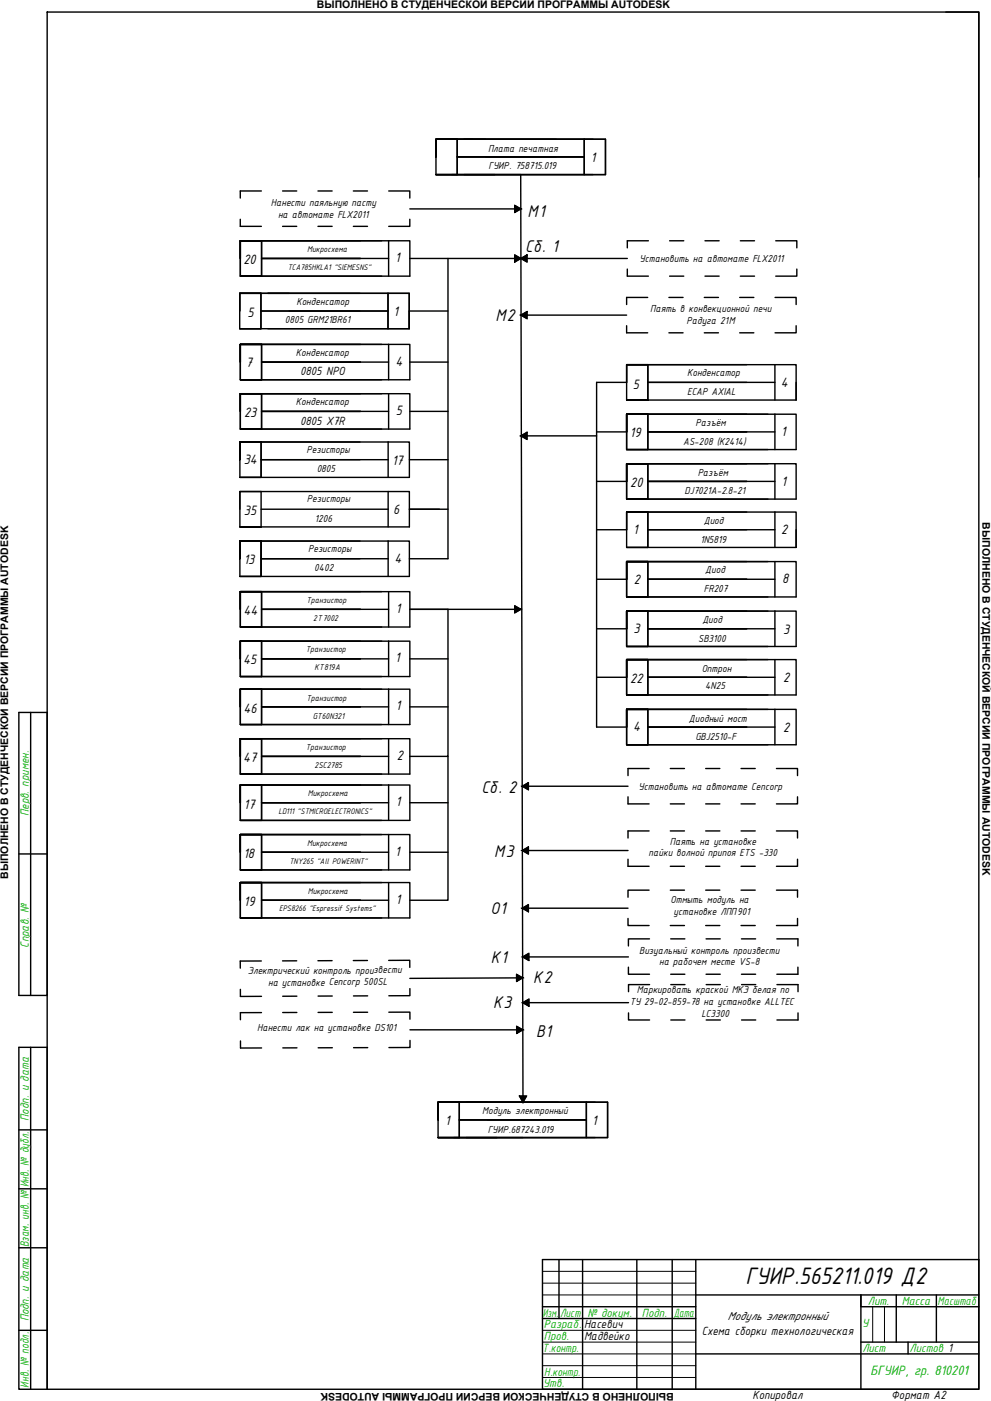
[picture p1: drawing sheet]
<svg xmlns="http://www.w3.org/2000/svg" width="420mm" height="594mm" viewBox="0 0 420 594" stroke-linecap="round" stroke-linejoin="round" font-family="sans-serif">
<!-- layer: 0 -->
<g fill="none" stroke="#000" stroke-width=".6">
<path d="M20 5.1h395v584h-395zM401 5.1h14v70M196.8 59h50.9M205.8 59h-14.3h59.9M235.8 59h-51h9v15M247.7 59v15v-15h9v15h-59.9M247.7 59h-62.9h9v15M247.7 59h9v15h-71.9h9M184.8 66.5v-7.5v15M191.5 74h59.9M193.8 66.5h53.9M209.8 74h-25h36l.9 393.4h-36"/>
<path d="M101.9 93v3h8.9M110.8 81h-8.9v3M119.8 81h6M119.8 96h6M134.8 81h6M134.8 96h6M149.8 81h6M149.8 96h6M164.8 81h8.9v3M173.7 93v3h-8.9M173.7 88.6h47.1M218.2 87.1l2.6 1.5-2.6 1.5z"/>
<path d="M101.9 102.1h59.9M101.9 117.1v-15v15h59.9M101.9 102.1h9v15M101.9 102.1h62.9M101.9 102.1h9M110.9 102.1h-9h50.9M110.9 102.1v15M110.9 109.6h53.9M164.8 102.1h9v15h-71.9h9M164.8 102.1v15M173.8 109.6h92.2M189.9 109.6v127.3h-16.3"/>
<path d="M218.2 108.1l2.6 1.5-2.6 1.5zM220.8 109.6l2.6-1.5v3zM266 114.1v3h8.9M274.9 102.1h-8.9v3M283.9 102.1h6M283.9 117.1h6M298.9 102.1h6M298.9 117.1h6M313.9 102.1h6M313.9 117.1h6M328.9 102.1h8.9v3M337.8 114.1v3h-8.9"/>
<path d="M101.6 131.9v-7.5v15M110.6 139.4h-9h71.9M110.6 131.9h53.9M122.6 124.4h-9h50.9M152.5 124.4h-50.9h9v15M164.5 124.4v15v-15h9v15h-59.9M164.5 124.4h-62.9h9v15M164.5 124.4h9v15M189.9 131.9h-16.4v7.5M220.8 133.6l2.6-1.5v3zM220.8 133.6h44.9M265.7 138.1v3h8.9"/>
<path d="M274.6 126.1h-8.9v3M283.6 126.1h6M298.6 126.1h6M313.6 126.1h6M328.6 126.1h8.9v3M337.5 138.1v3h-8.9M101.9 146h59.9M101.9 146h9v15M101.9 146h62.9M101.9 146h9M110.9 146h-9h50.9M110.9 153.5h53.9"/>
<path d="M110.9 146v15M164.8 146h9v15h-71.9h9M164.8 146v15M173.8 153.5h16.1M283.6 141.1h6M298.6 141.1h6M313.6 141.1h6M316.6 154.6h-50.9h9v15M328.5 154.6h-62.8h9v15M328.5 154.6h9v15M328.5 154.6v15M101.9 161v-15v15h59.9"/>
<path d="M101.9 166.9h59.9M101.9 166.9h9v15M101.9 166.9h62.9M101.9 166.9h9M110.9 166.9h-9h50.9M110.9 166.9v15M110.9 174.4h53.9M164.8 166.9h9v15h-71.9h9M164.8 166.9v15M173.8 174.4h16.1M265.7 175.6h59.9M265.7 175.6h9v15"/>
<path d="M265.7 175.6h62.8M265.7 169.6v-15v7.5h-12.8v146.2h12.8M265.7 175.6h9M274.7 175.6h-9h50.9M274.7 169.6h-9h71.8M274.7 175.6v15M274.7 162.1h53.8M328.5 175.6h9v15h-71.8h9M328.5 175.6v15M337.5 162.1v7.5M101.7 194.9v-7.5v15M101.9 181.9v-15v15h59.9"/>
<path d="M110.7 187.4h-9h50.9M110.7 187.4h-9h62.9M110.7 187.4v15h-9h71.9v-15h-9M110.7 194.9h53.9M164.6 187.4v15M173.6 194.9h16.3M220.8 184.8l2.6-1.5v3zM220.8 184.8h32.1M252.9 183.1h12.8M265.7 183.1v-7.5v15h59.9M265.7 196.6h59.9M265.7 183.1v-7.5v15"/>
<path d="M265.7 196.6h9v15M265.7 196.6h62.8M265.7 196.6h9M274.7 196.6h-9h50.9M274.7 183.1h53.8M274.7 196.6v15M328.5 196.6h9v15h-71.8h9M328.5 196.6v15M110.7 215.9h53.9M164.6 208.4h-62.9v15M164.6 208.4h9v15h-71.9h9v-15h-9v7.5M164.6 208.4v15"/>
<path d="M173.6 215.9h16.3M252.9 204.1h12.8M265.7 204.1v-7.5v15h59.9M265.7 204.1v-7.5v15M274.7 204.1h53.8M316.6 217.1h-50.9h9v15M328.5 217.1h-62.8h9v15M328.5 217.1h9v15M328.5 217.1v15M101.7 236.9v-7.5v15M110.7 229.4h-9h9M110.7 229.4h-9h50.9"/>
<path d="M110.7 229.4v15M110.7 236.9h53.9M164.6 229.4h-62.9h9v15M164.6 229.4h9v15h-71.9h9M164.6 229.4v15M252.9 224.6h12.8v-7.5v15M265.7 238.1h59.9M265.7 238.1h9v15M265.7 238.1h62.8M265.7 238.1h9M274.7 238.1h-9h50.9M274.7 232.1h-9h71.8"/>
<path d="M274.7 238.1v15M274.7 224.6h53.8M328.5 238.1h9v15h-71.8h9M328.5 238.1v15M337.5 224.6v7.5M101.9 250.9h59.9M101.9 250.9h9v15M101.9 250.9h62.9M101.9 250.9h9M110.9 250.9h-9h50.9M110.9 250.9v15M110.9 258.4h53.9"/>
<path d="M164.8 250.9h9v15h-71.9h9M164.8 250.9v15M173.8 258.4h47M189.9 258.4v62.3h-16.1M218.2 256.9l2.6 1.5-2.6 1.5zM252.9 245.6h12.8M265.7 245.6v-7.5v15h59.9M265.7 259.1h59.9M265.7 245.6v-7.5v15M265.7 259.1h9v15M265.7 259.1h62.8M265.7 259.1h9"/>
<path d="M274.7 259.1h-9h50.9M274.7 259.1v15M274.7 245.6h53.8M328.5 259.1h9v15h-71.8h9M328.5 259.1v15M101.9 265.9v-15v15h59.9M101.9 271.9h59.9M101.9 271.9h9v15M101.9 271.9h62.9M101.9 271.9h9M110.9 271.9h-9h50.9M110.9 271.9v15"/>
<path d="M110.9 279.4h53.9M164.8 271.9h9v15h-71.9h9M164.8 271.9v15M173.8 279.4h16.1M252.9 266.6h12.8M265.7 266.6v-7.5v15h59.9M265.7 266.6v-7.5v15M265.7 279.7h59.9M265.7 279.7h9v15M265.7 279.7h62.8M265.7 279.7h9M274.7 279.7h-9h50.9"/>
<path d="M274.7 279.7v15M274.7 266.6h53.8M328.5 279.7h9v15h-71.8h9M328.5 279.7v15M101.9 286.9v-15v15h59.9M101.9 292.2h59.9M101.9 292.2h9v15M101.9 292.2h62.9M101.9 292.2h9M110.9 292.2h-9h50.9M110.9 292.2v15M110.9 299.7h53.9"/>
<path d="M164.8 292.2h9v15h-71.9h9M164.8 292.2v15M173.8 299.7h16.1M252.9 287.2h12.8M265.7 287.2v-7.5v15h59.9M265.7 287.2v-7.5v15M274.7 287.2h53.8M8 302.1h12v120h-12zM13 302.1v120M101.9 307.2v-15v15h59.9M101.9 313.2h59.9M101.9 313.2h9v15"/>
<path d="M101.9 313.2h62.9M101.9 313.2h9M110.9 313.2h-9h50.9M110.9 313.2v15M164.8 313.2h9v15h-71.9h9M164.8 313.2v15M265.7 300.8h59.9M265.7 308.3v-7.5v15h59.9M265.7 308.3v-7.5v15M265.7 300.8h9v15M265.7 300.8h62.8M265.7 300.8h9"/>
<path d="M274.7 300.8h-9h50.9M274.7 300.8v15M274.7 308.3h53.8M328.5 300.8h9v15h-71.8h9M328.5 300.8v15M101.9 328.2v-15v15h59.9M101.9 332.9h59.9M101.9 332.9h9v15M101.9 332.9h62.9M101.9 332.9h9M110.9 332.9h-9h50.9M110.9 332.9v15"/>
<path d="M110.9 320.7h53.9M164.8 332.9h9v15h-71.9h9M164.8 332.9v15M189.9 320.7v61h-16.1M221.4 333.4l2.6-1.5v3zM221.4 333.4h44.9M266.3 337.9v3h8.9M275.2 325.9h-8.9v3M284.2 325.9h6M299.2 325.9h6M314.2 325.9h6M329.2 325.9h8.9v3"/>
<path d="M338.1 337.9v3h-8.9M101.9 347.9v-15v15h59.9M101.9 353.9h59.9M101.9 353.9h9v15M101.9 353.9h62.9M101.9 353.9h9M110.9 353.9h-9h50.9M110.9 353.9v15M110.9 340.4h53.9M164.8 353.9h9v15h-71.9h9M164.8 353.9v15M173.8 340.4h16.1"/>
<path d="M275.2 352.3h-8.9v3M284.2 340.9h6M284.2 352.3h6M299.2 340.9h6M299.2 352.3h6M314.2 340.9h6M314.2 352.3h6M329.2 352.3h8.9v3M8 362.1h12M101.9 368.9v-15v15h59.9M101.9 374.2h59.9M101.9 374.2h9v15"/>
<path d="M101.9 374.2h62.9M101.9 374.2h9M110.9 374.2h-9h50.9M110.9 374.2v15M110.9 361.4h53.9M164.8 374.2h9v15h-71.9h9M164.8 374.2v15M173.8 361.4h16.1M221.4 360.7l2.6-1.6v3zM221.4 360.7h44.9M266.3 364.3v3h8.9M275.2 377.5h-8.9v3"/>
<path d="M284.2 367.3h6M284.2 377.5h6M299.2 367.3h6M299.2 377.5h6M314.2 367.3h6M314.2 377.5h6M329.2 377.5h8.9v3M338.1 364.3v3h-8.9M101.9 389.2v-15v15h59.9M110.9 381.7h53.9M221.4 385.1l2.6-1.5v3zM221.4 385.1h44.9"/>
<path d="M266.3 389.5v3h8.9M275.4 398.1h-9v3M284.2 392.5h6M284.4 398.1h6M299.2 392.5h6M299.4 398.1h6M314.2 392.5h6M314.4 398.1h6M329.4 398.1h8.9v3M338.1 389.5v3h-8.9M101.9 419.5v3h9M110.8 407.5h-8.9v3"/>
<path d="M125.8 407.4l-6 .1M140.8 407.4h-6M155.8 407.3h-6M164.8 407.2h8.9v3M173.8 419.2v3h-8.9M219 413.2l2.6 1.4-2.6 1.6zM221.6 405.8l2.6-1.5v3zM221.6 405.8h44.8M221.6 414.6l-47.8 .3M266.4 410.1v3h9M275.4 417.5h-8.9v3M284.4 413.1h6"/>
<path d="M284.4 417.5h6M299.4 413.1h6M299.4 417.5h6M314.4 413.1h6M314.4 417.5h6M329.4 417.5h8.9v3M338.3 410.1v3h-8.9M110.9 429.4h-9v3M125.9 429.3h-6M125.9 422.4h-6M140.9 429.3h-6M140.9 422.4h-6"/>
<path d="M155.9 429.2l-6 .1M155.9 422.3h-6M164.9 429.2h8.9v3M173.8 436.7h47.9M219.1 435.2l2.6 1.5-2.6 1.5zM221.6 425.2l2.6-1.5v3zM221.6 425.2h44.9M266.5 429.5v3h8.9M284.4 432.5h6M299.4 432.5h6M314.4 432.5h6M338.3 429.5v3h-8.9"/>
<path d="M8 444.1h12v145h-12zM13 444.1v145M102 441.4v3h8.9M125.9 444.3l-6 .1M140.9 444.3h-6M155.9 444.2l-6 .1M173.8 441.2v3h-8.9M8 479.1h12M185.7 474.9v-7.5v15M185.7 467.4h9v15M185.7 467.4h62.9M192.4 467.4h59.9"/>
<path d="M194.7 474.9h53.9M197.7 467.4h50.9M220.2 464.8h3l-1.5 2.6zM236.6 467.4h-50.9h9v15M248.6 467.4v15v-15h9v15h-59.9M248.6 467.4h9v15h-71.9h9M192.4 482.4h59.9M210.7 482.4h-25h36M8 504.1h12M8 529.1h12M230 534.1h185v55h-185zM237 534.1v25"/>
<path d="M247 534.1v55M270 534.1v55M285 534.1v55M295 534.1v55M230 554.1h65M230 559.1h65M295 549.1h120M380 549.1v20M397 549.1v20M415 554.1h-50v-5v40M8 564.1h12M295 574.1h120"/>
<path d="M365 569.1h50M385 569.1v5"/>
</g>
<path d="M230 539.1h65M230 544.1h65M230 549.1h65M370 554.1v15M375 554.1v15M230 564.1h65M230 569.1h65M230 579.1h65M230 574.1h65M230 584.1h65" fill="none" stroke="#000" stroke-width=".42"/>
<g fill="#000" stroke="#000" stroke-width=".42">
<path d="M218.2 87.1l2.6 1.5h-2.6zM218.2 88.6v1.5l2.6-1.5z"/>
<path d="M218.2 108.1l2.6 1.5h-2.6zM218.2 109.6v1.5l2.6-1.5z"/>
<path d="M220.8 109.6l2.6-1.5v1.5zM220.8 109.6l2.6 1.5v-1.5z"/>
<path d="M220.8 133.6l2.6-1.5v1.5zM220.8 133.6l2.6 1.5v-1.5z"/>
<path d="M220.8 184.8l2.6-1.5v1.5zM220.8 184.8l2.6 1.5v-1.5z"/>
<path d="M218.2 256.9l2.6 1.5h-2.6zM218.2 258.4v1.5l2.6-1.5z"/>
<path d="M221.4 333.4l2.6-1.5v1.5zM221.4 333.4l2.6 1.5v-1.5z"/>
<path d="M221.4 360.7l2.6-1.6v1.6zM221.4 360.7l2.6 1.4v-1.4z"/>
<path d="M221.4 385.1l2.6-1.5v1.5zM221.4 385.1l2.6 1.5v-1.5z"/>
<path d="M219 413.2l2.6 1.4h-2.6zM219 414.6h2.6z"/>
<path d="M219 414.7l2.6-.1zM219 414.7v1.5l2.6-1.5z"/>
<path d="M221.6 405.8l2.6-1.5v1.5zM221.6 405.8l2.6 1.5v-1.5z"/>
<path d="M219.1 435.2l2.6 1.5h-2.6zM219.1 436.7h2.6z"/>
<path d="M219.1 436.7h2.6zM219.1 436.7v1.5l2.6-1.5z"/>
<path d="M221.6 425.2l2.6-1.5v1.5zM221.6 425.2l2.6 1.5v-1.5z"/>
<path d="M220.2 464.8h1.5v2.6zM221.7 464.8v2.6l1.5-2.6z"/>
</g>
<text font-size="10.9" x="316" y="544.6">ГУИР.565211.019 Д2</text>
<g font-size="7.8">
<text x="223.7" y="92">М1</text>
<text x="222.7" y="106.8">Сб. 1</text>
<text x="210.1" y="136.1">М2</text>
<text x="204.2" y="336.1">Сб. 2</text>
<text x="209.6" y="363.6">М3</text>
<text x="207.9" y="387.8">О1</text>
<text x="208.2" y="408.1">К1</text>
<text x="226.1" y="417">К2</text>
<text x="209" y="427.6">К3</text>
<text x="227.3" y="439.6">В1</text>
</g>
<g font-size="6.2">
<text x="250.5" y="68.7">1</text>
<text x="103.2" y="111.9">20</text>
<text x="167.6" y="111">1</text>
<text x="104.9" y="134.3">5</text>
<text x="166.9" y="134">1</text>
<text x="104.2" y="155.7">7</text>
<text x="167.7" y="155.1">4</text>
<text x="268.3" y="164.8">5</text>
<text x="331" y="164">4</text>
<text x="103.5" y="176.6">23</text>
<text x="167.9" y="176">5</text>
<text x="267.1" y="185.5">19</text>
<text x="331.2" y="184.7">1</text>
<text x="103.4" y="196.6">34</text>
<text x="166.2" y="197">17</text>
<text x="267.2" y="206.7">20</text>
<text x="331.4" y="206.2">1</text>
<text x="103.4" y="218.2">35</text>
<text x="166.7" y="218.1">6</text>
<text x="268.4" y="226.5">1</text>
<text x="331.2" y="226.5">2</text>
<text x="103.4" y="239.3">13</text>
<text x="167.2" y="238.8">4</text>
<text x="268.7" y="247.5">2</text>
<text x="331.7" y="247.2">8</text>
<text x="103.3" y="260.9">44</text>
<text x="167.8" y="259.9">1</text>
<text x="268.6" y="268.5">3</text>
<text x="332" y="268.7">3</text>
<text x="103.1" y="281.6">45</text>
<text x="167.6" y="280.8">1</text>
<text x="267.2" y="289.7">22</text>
<text x="332" y="289.3">2</text>
<text x="103.3" y="302.2">46</text>
<text x="167.8" y="301.3">1</text>
<text x="268.4" y="309.9">4</text>
<text x="332" y="310.4">2</text>
<text x="103.1" y="323">47</text>
<text x="168.3" y="322.1">2</text>
<text x="167.8" y="341.9">1</text>
<text x="103.4" y="342.9">17</text>
<text x="103.2" y="363.7">18</text>
<text x="167.6" y="362.8">1</text>
<text x="167.8" y="383.3">1</text>
<text x="103.4" y="384.3">19</text>
<text x="188.7" y="476.9">1</text>
<text x="251" y="477.2">1</text>
</g>
<text font-size="6.2" fill="#00ad00" x="369.1" y="583.2">БГУИР, гр. 810201</text>
<g font-size="5.4">
<text x="127.2" y="159.1">0805 NPO</text>
<text x="127.2" y="180">0805 X7R</text>
<text x="247.6" y="563.3">Насевич</text>
<text x="308.5" y="559.7">Модуль электронный</text>
<text x="247.6" y="568.3">Мадвейко</text>
<text x="297.5" y="566">Схема сборки технологическая</text>
<text x="319.1" y="593.3">Копировал</text>
<text x="377.9" y="593.3">Формат А2</text>
</g>
<g font-size="5.4" fill="#00ad00">
<text x="12.2" y="346" transform="rotate(-90 12.2 346)">Перв. примен.</text>
<text x="12.2" y="401.9" transform="rotate(-90 12.2 401.9)">Справ. №</text>
<text x="12.2" y="475.3" transform="rotate(-90 12.2 475.3)">Подп. и дата</text>
<text x="12.2" y="503.4" transform="rotate(-90 12.2 503.4)">Инв. № дубл.</text>
<text x="12.2" y="528.9" transform="rotate(-90 12.2 528.9)">Взам. инв. №</text>
<text x="368" y="553.3">Лит.</text>
<text x="382.3" y="553.3">Масса</text>
<text x="397.5" y="553.3">Масштаб</text>
<text x="12.2" y="560.3" transform="rotate(-90 12.2 560.3)">Подп. и дата</text>
<text x="230.1" y="558.3">Изм.</text>
<text x="230.6" y="563.3">Разраб.</text>
<text x="237.4" y="558.3">Лист</text>
<text x="249" y="558.3">№ докум.</text>
<text x="272.2" y="558.3">Подп.</text>
<text x="285.6" y="558.3">Дата</text>
<text x="365.6" y="562.8">У</text>
<text x="230.6" y="568.3">Пров.</text>
<text x="230" y="573.3">Т.контр.</text>
<text x="365.6" y="573.3">Лист</text>
<text x="385.6" y="573.3">Листов 1</text>
<text x="230.7" y="583.3">Н.контр.</text>
<text x="12.2" y="588.4" transform="rotate(-90 12.2 588.4)">Инв. № подл.</text>
<text x="230.3" y="588.3">Утв.</text>
</g>
<g font-size="4.7">
<text x="206.9" y="64.3">Плата печатная</text>
<text x="207.1" y="71.8">ГУИР. 758715.019</text>
<text x="114.8" y="87.4">Нанести паяльную пасту</text>
<text x="117.9" y="92.4">на автомате FLX2011</text>
<text x="271.2" y="111.2">Установить на автомате FLX2011</text>
<text x="125.7" y="129.5">Конденсатор</text>
<text x="120.8" y="137.1">0805 GRM21BR61</text>
<text x="275.7" y="132.4">Паять в конвекционной печи</text>
<text x="291.1" y="137.4">Радуга 21М</text>
<text x="125.5" y="150.9">Конденсатор</text>
<text x="291.3" y="159.5">Конденсатор</text>
<text x="291.3" y="167.3">ECAP AXIAL</text>
<text x="125.5" y="171.8">Конденсатор</text>
<text x="294.9" y="180.8">Разъём</text>
<text x="289.6" y="188.9">AS-208 (K2414)</text>
<text x="130" y="192">Резисторы</text>
<text x="134.3" y="200">0805</text>
<text x="295.8" y="202">Разъём</text>
<text x="290.2" y="209.6">DJ7021A-2.8-21</text>
<text x="130.1" y="212.9">Резисторы</text>
<text x="133.5" y="221.3">1206</text>
<text x="298.4" y="222">Диод</text>
<text x="130.6" y="233.9">Резисторы</text>
<text x="297" y="230.3">1N5819</text>
<text x="133.3" y="241.9">0402</text>
<text x="299" y="243.1">Диод</text>
<text x="298.4" y="250.9">FR207</text>
<text x="297.8" y="264.3">Диод</text>
<text x="296" y="272.1">SB3100</text>
<text x="297.5" y="284.9">Оптрон</text>
<text x="299" y="292.2">4N25</text>
<text x="292.1" y="306">Диодный мост</text>
<text x="294.8" y="313.6">GBJ2510-F</text>
<text x="270.7" y="335">Установить на автомате Cencorp</text>
<text x="284" y="358.2">Паять на установке</text>
<text x="275" y="363.2">пайки волной припоя ETS -330</text>
<text x="284.3" y="382.8">Отмыть модуль на</text>
<text x="285.6" y="387.8">установке ЛПП901</text>
<text x="271" y="404.4">Визуальный контроль произвести</text>
<text x="105.1" y="413">Электрический контроль произвести</text>
<text x="279.4" y="409.4">на рабочем месте VS-8</text>
<text x="113.7" y="418">на установке Cencorp 500SL</text>
<text x="270" y="421.1">Маркировать краской МКЭ белая по</text>
<text x="267" y="426.1">ТУ 29-02-859-78 на установке ALLTEC</text>
<text x="297.4" y="431.1">LC3300</text>
<text x="109" y="437.2">Нанести лак на установке DS101</text>
<text x="204.4" y="472.2">Модуль электронный</text>
<text x="206.8" y="480.2">ГУИР.687243.019</text>
</g>
<g font-size="4.4">
<text x="134.4" y="3.6">ВЫПОЛНЕНО В СТУДЕНЧЕСКОЙ ВЕРСИИ ПРОГРАММЫ AUTODESK</text>
<text x="416.5" y="221.5" transform="rotate(90 416.5 221.5)">ВЫПОЛНЕНО В СТУДЕНЧЕСКОЙ ВЕРСИИ ПРОГРАММЫ AUTODESK</text>
<text x="3.5" y="372.7" transform="rotate(-90 3.5 372.7)">ВЫПОЛНЕНО В СТУДЕНЧЕСКОЙ ВЕРСИИ ПРОГРАММЫ AUTODESK</text>
<text x="285.6" y="590.6" transform="rotate(-180 285.6 590.6)">ВЫПОЛНЕНО В СТУДЕНЧЕСКОЙ ВЕРСИИ ПРОГРАММЫ AUTODESK</text>
</g>
<g font-size="3.9">
<text x="130.2" y="106.8">Микросхема</text>
<text x="129.9" y="255.7">Транзистор</text>
<text x="132.8" y="263.5">2Т7002</text>
<text x="129.7" y="276.6">Транзистор</text>
<text x="133.4" y="284.1">КТ819А</text>
<text x="129.9" y="297">Транзистор</text>
<text x="132.7" y="304.9">GT60N321</text>
<text x="129.7" y="317.9">Транзистор</text>
<text x="133.4" y="325.5">2SC2785</text>
<text x="130.5" y="337.7">Микросхема</text>
<text x="130.2" y="358.6">Микросхема</text>
<text x="130.5" y="379">Микросхема</text>
</g>
<g font-size="3.7">
<text x="122" y="114.6">TCA785HKLA1 &quot;SIEMESNS&quot;</text>
<text x="118" y="345.3">LD111 &quot;STMICROELECTRONICS&quot;</text>
<text x="122.7" y="366.2">TNY265 &quot;All POWERINT&quot;</text>
<text x="118.3" y="386.4">EPS8266 &quot;Espressif Systems&quot;</text>
</g>
</svg>
